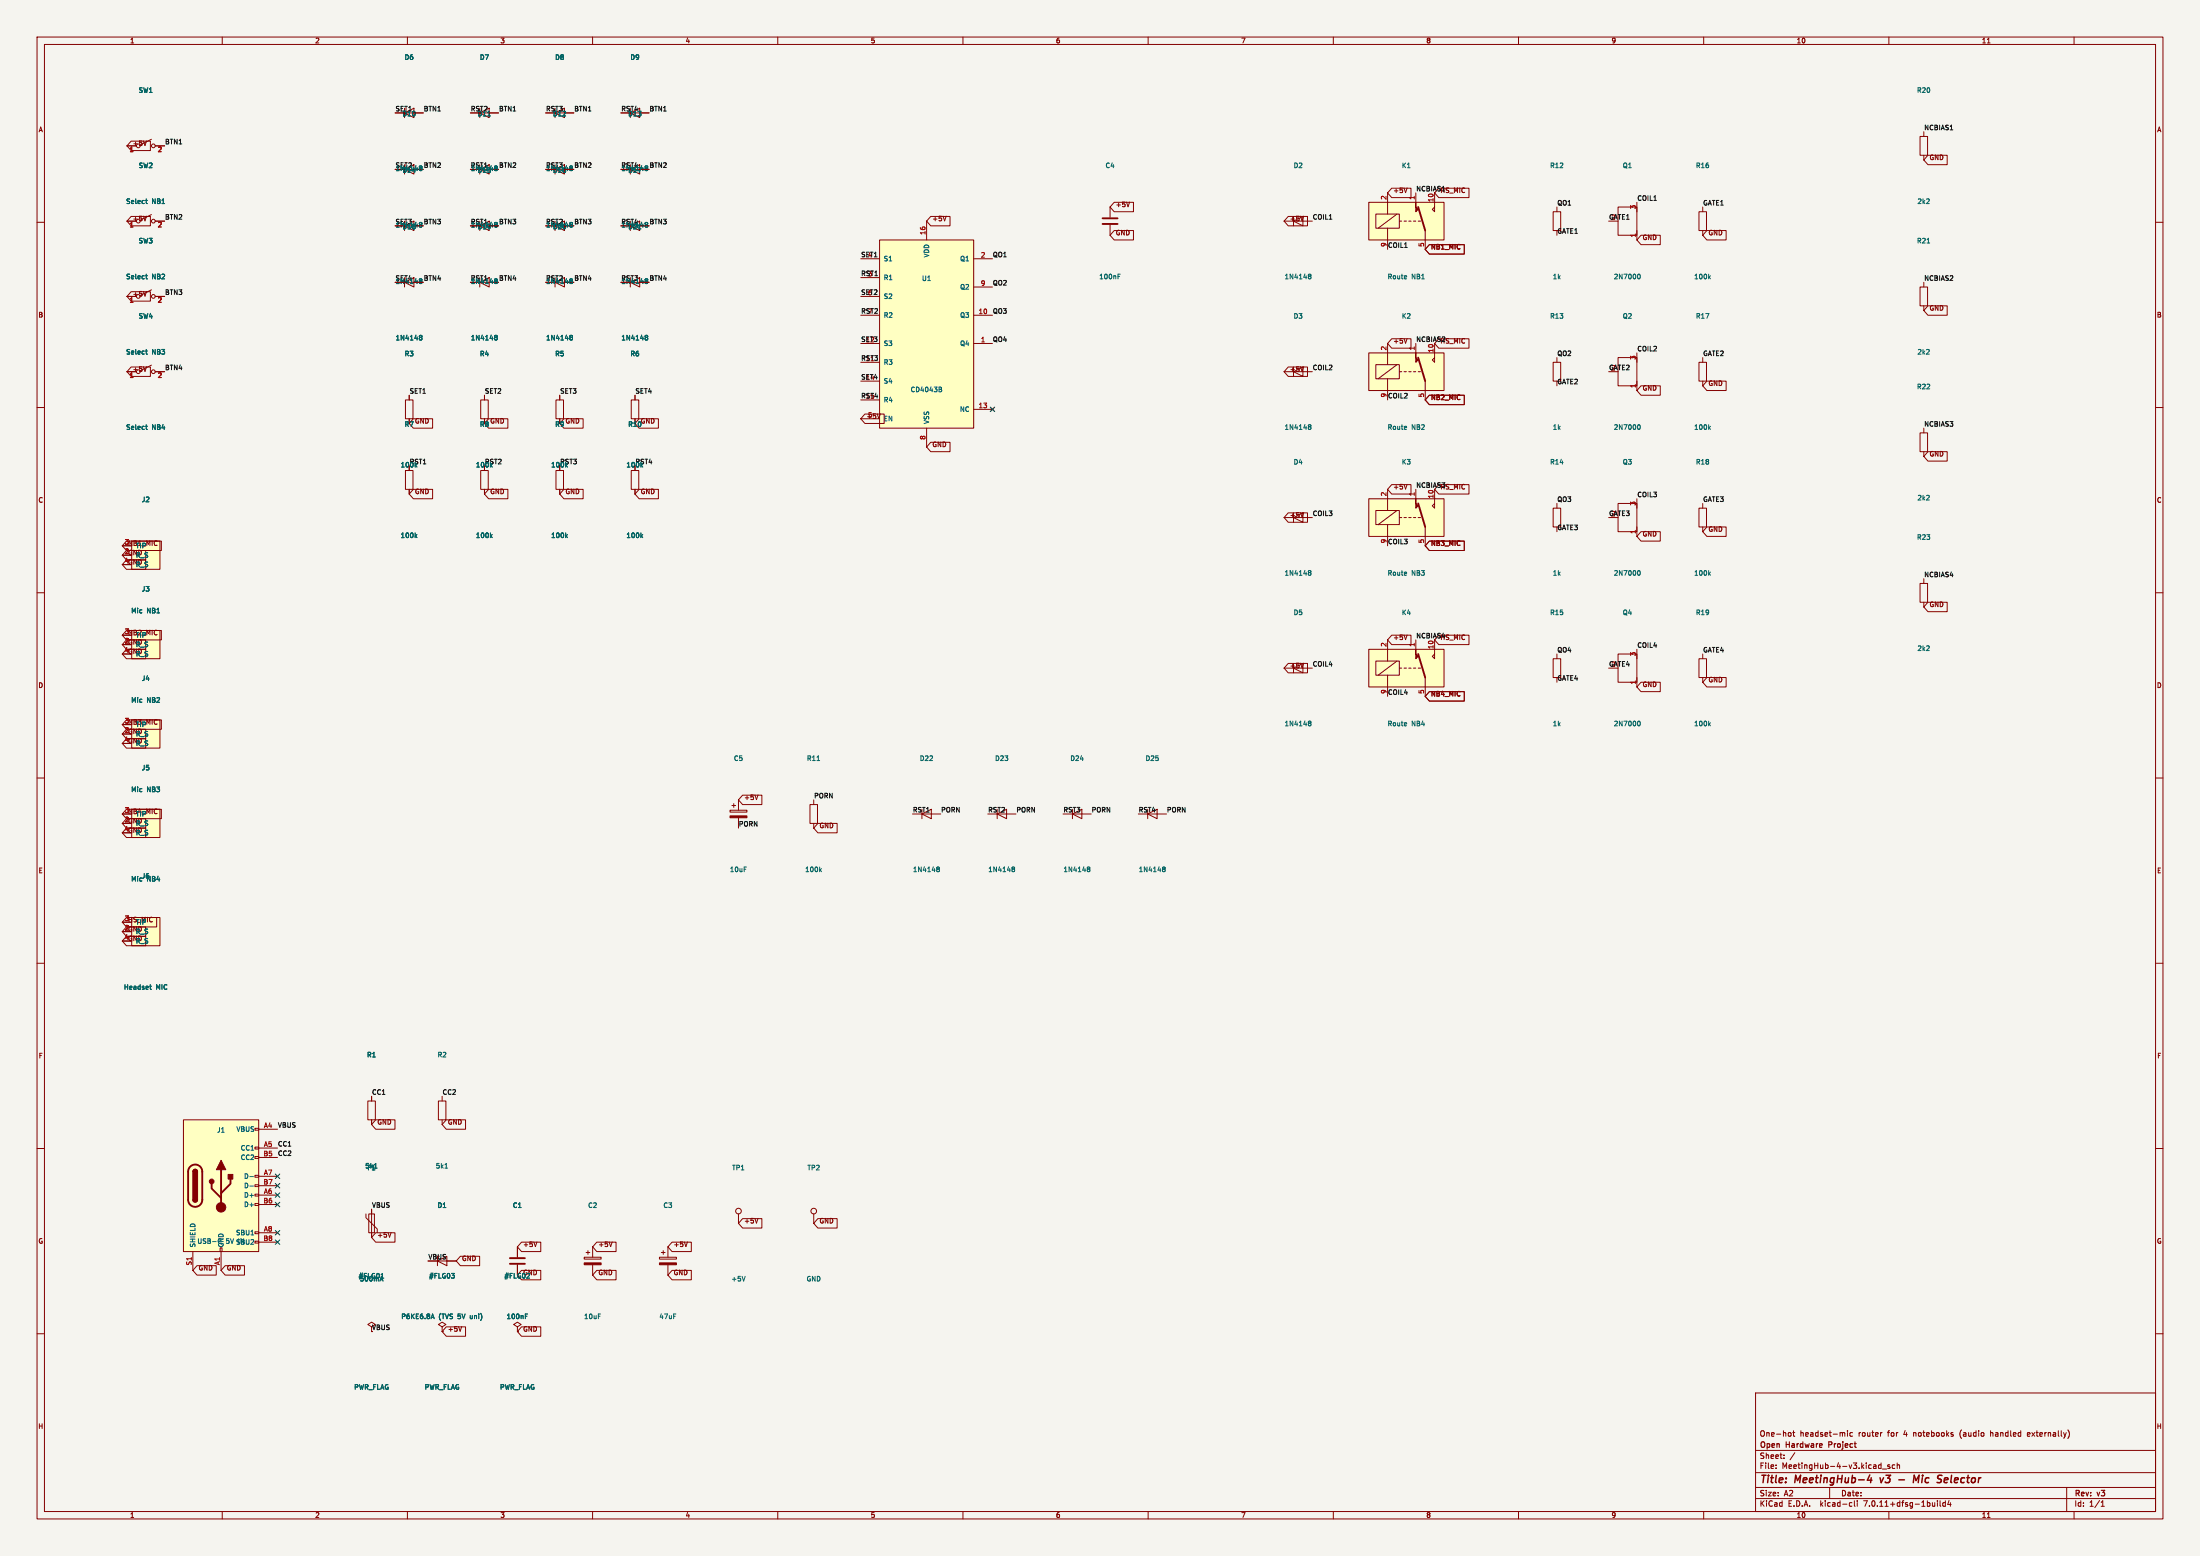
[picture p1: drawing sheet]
<svg xmlns="http://www.w3.org/2000/svg" width="594mm" height="420mm" viewBox="0 0 594 420" stroke-linecap="round" stroke-linejoin="round" font-family="sans-serif">
<path d="M0 0h594v420h-594z" fill="#f5f4ef" stroke="#f5f4ef" stroke-width=".27"/>
<g fill="none" stroke="#840000" stroke-width=".27">
<path d="M10 10h574v400h-574zM12 12h570v396h-570zM60 10v2M110 10v2M160 10v2M210 10v2M260 10v2M310 10v2M360 10v2M410 10v2M460 10v2M510 10v2"/>
<path d="M536.6 11.6h.7M560 10v2M34.3 39.4h2.5M35.4 38.1h5.2v2.5h-5.2l-1.1-1.2zM39.6 38l-.5 1.3M40.9 37.6l-3.1 1.5M41.9 39.4h2.5M109.2 30.5l2.6-1.3v2.6zM109.2 29.2v2.6M111.8 30.5h2.5M129.5 30.5l2.6-1.3v2.6zM129.5 29.2v2.6"/>
<path d="M132.1 30.5h2.5M149.9 30.5l2.5-1.3v2.6zM149.9 29.2v2.6M152.4 30.5h2.5M170.2 30.5l2.5-1.3v2.6zM170.2 29.2v2.6M172.7 30.5h2.6M518.4 36.8h2v5.1h-2zM519.4 35.6v1.2M10 60h2M34.3 59.7h2.5M35.4 58.4h5.2v2.6h-5.2l-1.1-1.3z"/>
<path d="M39.6 58.3l-.5 1.3M40.9 57.9l-3.1 1.5M41.9 59.7h2.5M109.2 45.7l2.6-1.2v2.5zM109.2 44.5v2.5M109.2 59.7v2.5M111.8 45.7h2.5M129.5 45.7l2.6-1.2v2.5zM129.5 44.5v2.5M129.5 59.7v2.5M132.1 45.7h2.5M149.9 45.7l2.5-1.2v2.5z"/>
<path d="M149.9 44.5v2.5M149.9 59.7v2.5M152.4 45.7h2.5M170.2 45.7l2.5-1.2v2.5zM170.2 44.5v2.5M170.2 59.7v2.5M172.7 45.7h2.6M250.2 59.7v5.1M251.3 58.4h5.2v2.6h-5.2l-1.1-1.3zM255.5 58.3l-.5 1.3M299.7 55.9v2.8M300.8 54.6h5.2v2.6h-5.2l-1.1-1.3z"/>
<path d="M305 54.5l-.4 1.3M346.7 59.7h2.5M347.8 58.4h5.2v2.6h-5.2l-1.1-1.3zM349.2 59.7l2.6-1.3v2.6zM349.2 58.4v2.6M351.8 59.7h2.5M352 58.3l-.4 1.3M369.6 54.6h20.3v10.2h-20.3zM371.5 57.8h6.3v3.8h-6.3zM374.6 52.1v5.7M375.8 50.8h5.2v2.5h-5.2l-1.2-1.2zM377.2 57.8l-5.1 3.8"/>
<path d="M377.8 59.7h.7M379.1 59.7h.6M379.9 50.7l-.4 1.3M380.4 59.7h.6M381.6 59.7h.7M382.3 52.1v2.5M382.9 59.7h.6M387.3 52.1v5.1l-.6-.7 .6-.6M388.5 50.8h8.1v2.5h-8.1l-1.2-1.2zM419.4 57.2h2v5h-2zM420.4 55.9v1.3M436.9 55.9h5.1v7.6h-5.1z"/>
<path d="M442 54.6v2.6M458.7 57.2h2.1v5h-2.1zM459.7 55.9v1.3M519.4 41.9v1.3M520.5 41.9h5.2v2.6h-5.2l-1.1-1.3zM582 60h2M35.4 78.7h5.2v2.6h-5.2l-1.1-1.3zM39.6 78.7l-.5 1.2M40.9 78.2l-3.1 1.6M109.2 61l2.6-1.3v2.5zM109.2 76.2l2.6-1.3v2.6zM109.2 74.9v2.6"/>
<path d="M111.8 76.2h2.5M111.8 61h2.5M129.5 76.2l2.6-1.3v2.6zM129.5 61l2.6-1.3v2.5zM129.5 74.9v2.6M132.1 76.2h2.5M132.1 61h2.5M149.9 76.2l2.5-1.3v2.6zM149.9 61l2.5-1.3v2.5zM149.9 74.9v2.6M152.4 76.2h2.5M152.4 61h2.5"/>
<path d="M170.2 76.2l2.5-1.3v2.6zM170.2 61l2.5-1.3v2.5zM170.2 74.9v2.6M172.7 76.2h2.6M172.7 61h2.6M232.4 69.9h5.1M232.4 74.9h5.1M237.5 64.8h25.4v50.8h-25.4zM262.9 69.9h5.1M262.9 77.5h5.1M299.7 60.7v2.8M300.8 62.2h5.2v2.6h-5.2l-1.1-1.3z"/>
<path d="M374.6 61.6v5.7M384.8 62.2v5.1M385.9 66h9.5v2.6h-9.5l-1.1-1.3zM442 62.2v2.6M443.1 63.5h5.2v2.5h-5.2l-1.1-1.2zM459.7 62.2v1.3M460.9 62.2h5.2v2.6h-5.2l-1.2-1.3zM518.4 77.5h2v5.1h-2zM519.4 76.2v1.3M34.3 80h2.5M35.4 99.1h5.2v2.5h-5.2l-1.1-1.3zM39.6 99l-.5 1.3"/>
<path d="M40.9 98.6l-3.1 1.5M41.9 80h2.5M232.4 80h5.1M232.4 92.7h5.1M232.4 85.1h5.1M232.4 97.8h5.1M262.9 92.7h5.1M262.9 85.1h5.1M347.8 99.1h5.2v2.5h-5.2l-1.1-1.3zM349.2 99.1v2.5M352 99l-.4 1.3M369.6 95.3h20.3v10.1h-20.3z"/>
<path d="M371.5 98.4h6.3v3.8h-6.3zM374.6 92.7v5.7M375.8 91.4h5.2v2.6h-5.2l-1.2-1.3zM377.2 98.4l-5.1 3.8M379.9 91.4l-.4 1.2M382.3 92.7v2.6M387.3 92.7v5.1l-.6-.6 .6-.7M388.5 91.4h8.1v2.6h-8.1l-1.2-1.3zM419.4 97.8h2v5.1h-2zM420.4 96.5v1.3M436.9 96.5h5.1v7.6h-5.1zM442 95.3v2.5"/>
<path d="M458.7 97.8h2.1v5.1h-2.1zM459.7 96.5v1.3M519.4 82.6v1.2M520.5 82.6h5.2v2.5h-5.2l-1.1-1.3zM10 110h2M34.3 100.3h2.5M41.9 100.3h2.5M109.5 108h2v5h-2zM110.5 106.7v1.3M110.5 113v1.3M111.6 113h5.2v2.6h-5.2l-1.1-1.3zM129.8 108h2v5h-2z"/>
<path d="M130.8 106.7v1.3M130.8 113v1.3M131.9 113h5.2v2.6h-5.2l-1.1-1.3zM150.1 108h2v5h-2zM151.1 106.7v1.3M151.1 113v1.3M152.2 113h5.2v2.6h-5.2l-1.1-1.3zM170.4 108h2.1v5h-2.1zM171.4 106.7v1.3M171.4 113v1.3M172.6 113h5.2v2.6h-5.2l-1.2-1.3zM232.4 102.9h5.1"/>
<path d="M232.4 108h5.1M232.4 113h5.1M233.5 111.8h5.2v2.5h-5.2l-1.1-1.3zM237.7 111.7l-.4 1.3M250.2 115.6v5.1M251.3 119.4h5.2v2.5h-5.2l-1.1-1.2zM262.9 110.5h5.1M267.6 110.1l.8 .8M268.4 110.1l-.8 .8M346.7 100.3h2.5M349.2 100.3l2.6-1.2v2.5zM351.8 100.3h2.5"/>
<path d="M374.6 102.2v5.8M377.8 100.3h.7M379.1 100.3h.6M380.4 100.3h.6M381.6 100.3h.7M382.9 100.3h.6M384.8 102.9v5.1M385.9 106.7h9.5v2.5h-9.5l-1.1-1.2zM442 102.9v2.5M443.1 104.1h5.2v2.6h-5.2l-1.1-1.3zM459.7 102.9v1.2M460.9 102.9h5.2v2.5h-5.2l-1.2-1.3z"/>
<path d="M518.4 116.8h2v5.1h-2zM519.4 115.6v1.2M582 110h2M109.5 127h2v5.1h-2zM110.5 132.1v1.3M111.6 132.1h5.2v2.5h-5.2l-1.1-1.2zM129.8 127h2v5.1h-2zM130.8 132.1v1.3M131.9 132.1h5.2v2.5h-5.2l-1.1-1.2zM150.1 127h2v5.1h-2zM151.1 132.1v1.3M152.2 132.1h5.2v2.5h-5.2l-1.1-1.2z"/>
<path d="M170.4 127h2.1v5.1h-2.1zM171.4 132.1v1.3M172.6 132.1h5.2v2.5h-5.2l-1.2-1.2zM346.7 139.7h2.5M347.8 138.4h5.2v2.6h-5.2l-1.1-1.3zM349.2 139.7l2.6-1.3v2.6zM349.2 138.4v2.6M351.8 139.7h2.5M352 138.4l-.4 1.2M369.6 134.6h20.3v10.2h-20.3zM371.5 137.8h6.3v3.8h-6.3zM374.6 132.1v5.7"/>
<path d="M375.8 130.8h5.2v2.6h-5.2l-1.2-1.3zM377.2 137.8l-5.1 3.8M377.8 139.7h.7M379.1 139.7h.6M379.9 130.7l-.4 1.3M380.4 139.7h.6M381.6 139.7h.7M382.3 132.1v2.5M382.9 139.7h.6M387.3 132.1v5.1l-.6-.7 .6-.6M388.5 130.8h8.1v2.6h-8.1l-1.2-1.3zM419.4 137.2h2v5h-2z"/>
<path d="M420.4 135.9v1.3M436.9 135.9h5.1v7.6h-5.1zM442 134.6v2.6M458.7 137.2h2.1v5h-2.1zM459.7 135.9v1.3M519.4 121.9v1.3M520.5 121.9h5.2v2.6h-5.2l-1.1-1.3zM10 160h2M33 147.3h2.6M34.1 151.1h5.2v2.6h-5.2l-1.1-1.3zM34.1 148.6h5.2v2.5h-5.2l-1.1-1.2zM34.1 146.1h9.5v2.5h-9.5l-1.1-1.3z"/>
<path d="M35.6 146.1h7.6v7.6h-7.6zM374.6 141.6v5.7M384.8 142.2v5.1M385.9 146.1h9.5v2.5h-9.5l-1.1-1.3zM442 142.2v2.6M443.1 143.5h5.2v2.6h-5.2l-1.1-1.3zM459.7 142.2v1.3M460.9 142.2h5.2v2.6h-5.2l-1.2-1.3zM518.4 157.5h2v5.1h-2zM519.4 156.2v1.3M582 160h2M33 171.5h2.6"/>
<path d="M34.1 170.2h9.5v2.5h-9.5l-1.1-1.2zM34.1 172.7h5.2v2.6h-5.2l-1.1-1.3zM34.1 175.3h5.2v2.5h-5.2l-1.1-1.3zM35.6 170.2h7.6v7.6h-7.6zM347.8 179.1h5.2v2.5h-5.2l-1.1-1.3zM349.2 179.1v2.5M352 179l-.4 1.3M369.6 175.3h20.3v10.1h-20.3zM371.5 178.4h6.3v3.8h-6.3zM374.6 172.7v5.7M375.8 171.4h5.2v2.6h-5.2l-1.2-1.3zM377.2 178.4l-5.1 3.8"/>
<path d="M379.9 171.4l-.4 1.2M382.3 172.7v2.6M387.3 172.7v5.1l-.6-.6 .6-.7M388.5 171.4h8.1v2.6h-8.1l-1.2-1.3zM419.4 177.8h2v5.1h-2zM420.4 176.5v1.3M436.9 176.5h5.1v7.7h-5.1zM442 175.3v2.5M458.7 177.8h2.1v5.1h-2.1zM459.7 176.5v1.3M519.4 162.6v1.2M520.5 162.6h5.2v2.5h-5.2l-1.1-1.3z"/>
<path d="M33 195.6h2.6M34.1 194.3h9.5v2.6h-9.5l-1.1-1.3zM34.1 196.8h5.2v2.6h-5.2l-1.1-1.3zM34.1 199.4h5.2v2.5h-5.2l-1.1-1.2zM35.6 194.3h7.6v7.6h-7.6zM346.7 180.3h2.5M349.2 180.3l2.6-1.2v2.5zM351.8 180.3h2.5M374.6 182.2v5.8M377.8 180.3h.7M379.1 180.3h.6M380.4 180.3h.6"/>
<path d="M381.6 180.3h.7M382.9 180.3h.6M384.8 182.9v5.1M385.9 186.7h9.5v2.5h-9.5l-1.1-1.2zM442 182.9v2.5M443.1 184.1h5.2v2.6h-5.2l-1.1-1.3zM459.7 182.9v1.3M460.9 182.9h5.2v2.5h-5.2l-1.2-1.2zM10 210h2M33 219.7h2.6M34.1 218.4h9.5v2.6h-9.5l-1.1-1.3zM35.6 218.4h7.6v7.7h-7.6z"/>
<path d="M197.1 218.7h4.6v.5h-4.6zM197.6 217.4h1M198.1 216.9v1M199.4 215.9v2.8M200.5 214.6h5.2v2.6h-5.2l-1.1-1.3zM204.7 214.6l-.5 1.2M218.7 217.2h2v5.1h-2zM219.7 215.9v1.3M248.9 219.7l2.6-1.3v2.6zM248.9 219.7h5.1M248.9 218.4v2.6M269.2 219.7l2.6-1.3v2.6z"/>
<path d="M269.2 219.7h5.1M269.2 218.4v2.6M289.6 219.7l2.5-1.3v2.6zM289.6 218.4v2.6M292.1 219.7h2.5M309.9 219.7l2.5-1.3v2.6zM309.9 218.4v2.6M312.4 219.7h2.6M582 210h2M34.1 221h5.2v2.5h-5.2l-1.1-1.2zM34.1 223.5h5.2v2.6h-5.2l-1.1-1.3zM199.4 220.7v2.8"/>
<path d="M219.7 222.3v1.2M220.8 222.2h5.2v2.6h-5.2l-1.1-1.3zM10 260h2M33 248.9h2.6M34.1 247.6h8.2v2.6h-8.2l-1.1-1.3zM34.1 250.2h5.2v2.5h-5.2l-1.1-1.2zM34.1 252.7h5.2v2.6h-5.2l-1.1-1.3zM35.6 247.7h7.6v7.6h-7.6zM582 260h2M99.3 297.2h2v5.1h-2zM100.3 295.9v1.3M118.4 297.2h2v5.1h-2z"/>
<path d="M119.4 295.9v1.3M10 310h2M49.5 302.3h20.3v35.5h-20.3zM52.1 316.2l.2-.4 .4-.2 .5 .2 .1 .4M68.8 319.8h1v.5h-1zM68.8 317.2h1v.6h-1zM68.8 312.2h1v.5h-1zM68.8 309.6h1v.5h-1zM68.8 304.5h1v.6h-1zM69.8 304.8h5.1M69.8 309.9h5.1M69.8 317.5h5.1"/>
<path d="M69.8 312.4h5.1M100.3 302.3v1.2M101.4 302.3h5.2v2.5h-5.2l-1.1-1.3zM119.4 302.3v1.2M120.5 302.3h5.2v2.5h-5.2l-1.1-1.3zM582 310h2M52.1 323.9l.2 .4 .4 .2 .5-.2 .1-.4M52.1 337.8v5.1M59.4 336.8h.5v1h-.5zM59.7 337.8v5.1M68.8 335h1v.5h-1zM68.8 332.5h1v.5h-1z"/>
<path d="M68.8 324.9h1v.5h-1zM68.8 322.3h1v.5h-1zM69.8 322.6h5.1M69.8 332.7h5.1M69.8 325.1h5.1M69.8 320h5.1M69.8 335.3h5.1M98.8 327.7v1l3.1 3v1M99.6 327.7h1.5v5h-1.5zM100.3 326.4v7.6M101.4 332.7h5.2v2.6h-5.2l-1.1-1.3zM105.6 332.7l-.4 1.2"/>
<path d="M118.6 339.1h-.5v2.5M124.3 339.1h5.2v2.5h-5.2l-1.1-1.2zM139.7 336.6v2.7M140.8 335.3h5.2v2.5h-5.2l-1.1-1.2zM145 335.2l-.4 1.3M157.7 339.3h4.6v.6h-4.6zM158.2 338.1h1.1M158.7 337.6v1M160 336.6v2.7M161.1 335.3h5.2v2.5h-5.2l-1.1-1.2zM165.3 335.2l-.4 1.3M178.1 339.3h4.5v.6h-4.5z"/>
<path d="M178.6 338.1h1M179.1 337.6v1M180.3 336.6v2.7M181.5 335.3h5.2v2.5h-5.2l-1.2-1.2zM185.6 335.2l-.4 1.3M199.4 327.7v2.5M200.5 328.9h5.2v2.6h-5.2l-1.1-1.3zM204.7 328.9l-.5 1.2M219.7 327.7v2.5M220.8 328.9h5.2v2.6h-5.2l-1.1-1.3zM53.2 341.6h5.2v2.6h-5.2l-1.1-1.3zM60.8 341.6h5.2v2.6h-5.2l-1.1-1.3z"/>
<path d="M100.3 358.1l1-.6-1-.6-1 .6 1 .6v1.3M118.1 340.4l2.5-1.3v2.5zM119.4 358.1l1-.6-1-.6-1 .6 1 .6v1.3M119.4 359.4h.1M120.5 358.1h5.2v2.6h-5.2l-1.1-1.3zM120.6 340.4h2.6M124.7 358.1l-.5 1.2M139.7 358.1l1-.6-1-.6-1 .6 1 .6v1.3M139.7 359.4h.1M139.7 341.4v2.8M140.8 358.1h5.2v2.6h-5.2l-1.1-1.3zM140.8 342.9h5.2v2.5h-5.2l-1.1-1.2z"/>
<path d="M160 341.4v2.8M161.1 342.9h5.2v2.5h-5.2l-1.1-1.2zM180.3 341.4v2.8M181.5 342.9h5.2v2.5h-5.2l-1.2-1.2zM10 360h2M474 376h108v32h-108zM582 360h2M474 397.5h108M474 391.5h108M479.5 396.2v.2M479.5 395.4v.2M481.7 393.5v.2"/>
<path d="M481.7 392.7v.2M483.1 386.7l.5 .3-.1 .5-.4 .2M484 386.7h.6M484.2 386.2v1.3l.4 .2M484.6 392.1l-1.3 1.9M497.9 386.7l.2 .2v.8M498.8 386.2v.1M498.8 386.7v1M500.2 386.7h-.5l-.2 .3 .1 .6h.6M507.5 395.4h.4M507.9 394.9v1.5M507.9 396.3l-.4 .1"/>
<path d="M508.2 386.7h-.3M508.2 396.5h1.2M510.2 395.4h-.3l-.2 .2v.2l.5 .1v.4h-.5M511.6 395.4h-.4l-.3 .3 .1 .6h.6M512.2 395.5l.6-.1 .1 1M512.2 394.9v1.5M527.2 387.2l.2 .2-.2 .3M527.2 386.7h.1M537.5 386.2v1.5M537.5 386.7v.1M547.9 386.7l-.5 .2 .1 .7 .4 .1M548.1 387l-.7 .2"/>
<path d="M558.4 386a1.76 1.76 0 0 1 0 2.2M60 408v2M110 408v2M160 408v2M210 408v2M260 408v2M310 408v2M360 408v2M410 408v2M460 408v2M474 404.5h108M474 401.5h108"/>
<path d="M494 401.5v3M499.6 405.6h.4M500 406.5l-.4 .1M500.7 405.1v1.3l.2 .2M501.5 405.1v.1M501.5 405.6v1M510 408v2M523.1 405.1v.1M523.1 405.6v1M523.8 405.1v1.3l.2 .2M525.2 405.6h-.4l-.3 .3 .2 .6h.5M525.2 405.1v1.5"/>
<path d="M526.2 405l-.3 1.1h.9M526.6 405.6v1M536.6 409.6h.7M558 401.5v6.5M560 408v2M567.3 406.6h.9M567.3 405.5l.4-.4v1.5"/>
<circle cx="41.4" cy="39.4" r=".51"/>
<circle cx="41.4" cy="59.7" r=".51"/>
<circle cx="41.4" cy="80" r=".51"/>
<circle cx="41.4" cy="100.3" r=".51"/>
<circle cx="199.4" cy="326.9" r=".76"/>
<circle cx="219.7" cy="326.9" r=".76"/>
</g>
<path d="M504.9 398.1l-.7 1.4h1.2M505.2 398.9l-.1 1.3M507.6 398.9l.3 1.3M512.7 399.4h1.5M525.7 398.9l-.6 .1-.2 .9 .3 .3 .5-.1M525.9 399.3l-.9 .2M516.6 400.2l.2-2 .5 1.4 .9-1.4-.3 2" fill="none" stroke="#840000" stroke-width=".4"/>
<path d="M493.8 390h.5M494.3 389.2h-.5v1.5" fill="none" stroke="#840000" stroke-width=".3"/>
<g fill="none" stroke="#006464" stroke-width=".27">
<path d="M131.7 31.3h.7M39.3 54.1h.5M39.5 53.7v1.1l.3 .2M113.3 45.3h.2M113.3 44.8h.5M113.5 45.3h.2M113.5 45.3l-.2 .1M113.7 45.3l.1 .1M113.8 45.3h-.1M113.9 45.9l-.6 .1M133.7 44.8h.4M133.7 45.3h.1"/>
<path d="M133.8 45.3h.2M133.8 45.3l-.1 .1M134 45.3l.1 .1M134.1 45.3h-.1M134.2 45.9l-.5 .1M154 44.8h.5M154 45.3h.1M154.1 45.3h.2M154.1 45.3l-.1 .1M154.3 45.3l.2 .1M154.5 45.3h-.2M154.5 45.9l-.5 .1"/>
<path d="M174.3 44.8h.5M174.3 45.3h.1M174.4 45.3h.3M174.4 45.3l-.1 .1M174.7 45.3l.1 .1M174.8 45.3h-.1M174.8 45.9l-.5 .1M39.3 74.4h.5M39.5 74v1.1l.3 .2M113.3 60.1h.5M113.3 61.2h.5M113.3 60.5l.2 .1"/>
<path d="M113.3 75.3h.5M113.3 75.8h.2M113.5 60.6h.2M113.5 60.6h-.2M113.5 75.8h.2M113.5 75.8l-.2 .1M113.7 60.6h.1M113.7 75.8l.1 .1M113.8 60.5l-.1 .1M113.8 75.8h-.1M113.9 76.4l-.6 .1M133.7 60.5l.1 .1"/>
<path d="M133.7 60.1h.4M133.7 61.2h.4M133.7 75.3h.4M133.7 75.8h.1M133.8 60.6h.2M133.8 60.6h-.1M133.8 75.8h.2M133.8 75.8l-.1 .1M134 60.6h.1M134 75.8l.1 .1M134.1 60.5l-.1 .1M134.1 75.8h-.1"/>
<path d="M134.2 76.4l-.5 .1M154 60.1h.5M154 61.2h.5M154 75.8h.1M154 75.3h.5M154 60.5l.1 .1M154.1 60.6h.2M154.1 75.8h.2M154.1 75.8l-.1 .1M154.1 60.6h-.1M154.3 75.8l.2 .1M154.3 60.6h.2"/>
<path d="M154.5 75.8h-.2M154.5 60.5l-.2 .1M154.5 76.4l-.5 .1M174.3 60.1h.5M174.3 61.2h.5M174.3 75.3h.5M174.3 75.8h.1M174.3 60.5l.1 .1M174.4 60.6h.3M174.4 75.8h.3M174.4 75.8l-.1 .1M174.4 60.6h-.1"/>
<path d="M174.7 75.8l.1 .1M174.7 60.6h.1M174.8 75.8h-.1M174.8 60.5l-.1 .1M174.8 76.4l-.5 .1M301.9 74h.6M301.9 74.6h.4M353.4 74.1h.5l-.2 .4M353.4 74.5h.1M353.5 74.5h.2M353.5 74.5l-.1 .1M353.7 74.5l.3 .3-.1 .3-.5 .1"/>
<path d="M442.3 74.1l.1-.1a.62 .62 0 0 1 .5 .7 .62 .62 0 0 1-.6 .5M461.5 74.8l.3 .5M461.8 74.4l-.5 .5M520.3 65.6h.7M39.3 94.7h.5M39.5 94.3v1.1l.3 .2M113.3 90.6h.6l-.2 .5M113.3 91l.2 .1M113.5 91.1h.2M113.5 91.1h-.2M113.7 91.1l.2 .2v.4h-.6M133.7 90.6h.5l-.2 .5"/>
<path d="M133.7 91l.1 .1M133.8 91.1h.2M133.8 91.1h-.1M134 91.1l.3 .2-.1 .4h-.5M154 91l.1 .1M154 90.6h.5l-.2 .5M154.1 91.1h.2M154.1 91.1h-.1M154.3 91.1l.3 .2-.1 .4h-.5M174.3 90.6h.5l-.1 .5M174.3 91l.1 .1M174.4 91.1h.3"/>
<path d="M174.4 91.1h-.1M174.7 91.1l.2 .2-.1 .4h-.5M39.3 115.1h.5M39.5 114.6v1.1l.3 .2M254 104.5l.2 .2-.2 .4 .3 .4-.3 .3h-.5M353.4 115.1l.1 .1M353.4 114.7l.5 .1-.2 .4M353.5 115.2h.2M353.5 115.2h-.1M353.7 115.2l.3 .2-.1 .4h-.5M442.3 114.7l.1-.1a.62 .62 0 0 1 .5 .7 .62 .62 0 0 1-.6 .5M461.5 115.4l.3 .5"/>
<path d="M461.8 115.1l-.5 .4M112.2 125.6l.4 .5M132.5 125.6l.4 .5M152.9 125.6l.3 .5M173.2 125.6l.3 .5M112.2 144.6l.4 .5M112.6 144.3l-.5 .5M132.5 144.6l.4 .5M132.9 144.3l-.5 .5M152.9 144.6l.3 .5M153.2 144.3l-.5 .5M173.2 144.6l.3 .5"/>
<path d="M173.5 144.3l-.4 .5M353.4 154.1h.5l-.2 .5M353.4 154.5l.1 .1M353.5 154.6h.2M353.5 154.6h-.1M353.7 154.6l.3 .2-.1 .4h-.5M442.3 154.1l.1-.1a.62 .62 0 0 1 .5 .7 .62 .62 0 0 1-.6 .5M461.5 154.8l.3 .5M461.8 154.4l-.5 .5M353.4 194.7l.5 .1-.2 .4M353.4 195.1l.1 .1M353.5 195.2h.2"/>
<path d="M353.5 195.2l-.1 .1M353.7 195.2l.3 .2-.1 .4-.5 .1M442.3 194.7l.1-.1a.62 .62 0 0 1 .5 .7 .62 .62 0 0 1-.6 .6M461.5 195.4l.3 .5M461.8 195.1l-.5 .5M220.6 205.3h.7M221.4 234.8l.4 .5M221.8 234.4l-.5 .5M253 234.1l.4-.1 .2 .3M253 234.5l.2 .1M253.2 234.6h.2M253.2 234.6h-.2"/>
<path d="M253.4 234.6l.2 .2v.4h-.6M253.6 234.3h.1M253.6 234.3l-.2 .3M273.4 234.1l.3-.1 .3 .3M273.4 234.5l.1 .1M273.5 234.6h.2M273.5 234.6h-.1M273.7 234.6l.3 .2-.1 .4h-.5M274 234.3h.1M274 234.3l-.3 .3M293.7 234.5l.1 .1M293.7 234.1l.3-.1 .3 .3"/>
<path d="M293.8 234.6h.2M293.8 234.6h-.1M294 234.6l.3 .2-.1 .4h-.5M294.3 234.3h.1M294.3 234.3l-.3 .3M314 234.1l.4-.1 .2 .3M314 234.5l.1 .1M314.1 234.6h.3M314.1 234.6h-.1M314.4 234.6l.2 .2-.1 .4h-.5M314.6 234.3h.1M314.6 234.3l-.2 .3"/>
<path d="M40.4 266.2h.5M40.6 265.8v1.1l.3 .1M67.5 317.6h.9M101.1 315.3h.7M120.1 315.3h.8M67.5 320.1h.9M102.9 345h.7M103 344.5l.4 1.3M116.5 355.6h.6M116.8 354.7l.4 1.2M141.8 355.3h.5M141.8 354.7h.7"/>
<path d="M142.2 345h.8M201.2 344.5l-.4 1.3"/>
</g>
<g fill="#ffffc2" stroke="#ffffc2" stroke-width=".27">
<path d="M369.6 95.3h20.3v10.1h-20.3z"/>
<path d="M369.6 54.6h20.3v10.2h-20.3z"/>
<path d="M369.6 175.3h20.3v10.1h-20.3z"/>
<path d="M237.5 64.8h25.4v50.8h-25.4z"/>
<path d="M369.6 134.6h20.3v10.2h-20.3z"/>
<path d="M35.6 247.7h7.6v7.6h-7.6z"/>
<path d="M35.6 218.4h7.6v7.7h-7.6z"/>
<path d="M35.6 194.3h7.6v7.6h-7.6z"/>
<path d="M49.5 302.3h20.3v35.5h-20.3z"/>
<path d="M35.6 170.2h7.6v7.6h-7.6z"/>
<path d="M35.6 146.1h7.6v7.6h-7.6z"/>
</g>
<path d="M297.7 58.9h4.1M382.9 55.9l1.9 6.3M297.7 60.5h4.1M382.9 96.5l1.9 6.4M382.9 135.9l1.9 6.3M382.9 176.5l1.9 6.4M51.4 314.9a1.9 1.9 0 0 1 2-.4 1.9 1.9 0 0 1 1.2 1.7v7.7a1.91 1.91 0 0 1-1.9 1.8 1.91 1.91 0 0 1-1.9-1.8v-7.8zM57.1 319.5v1.3l2.6 2.5M59.7 315.7v10.2M62.2 318.3v1.2l-2.5 2.6M137.7 339.6h4M137.7 341.1h4" fill="none" stroke="#840000" stroke-width=".51"/>
<g fill="#840000" stroke="#840000" stroke-width=".27">
<path d="M382.3 95.3v1.2l.6 .7-.6 .6z"/>
<path d="M197.1 220.2h4.6v.5h-4.6z"/>
<path d="M382.3 54.6v1.3l.6 .6-.6 .7z"/>
<path d="M382.3 175.3v1.2l.6 .7-.6 .6z"/>
<path d="M382.3 134.6v1.3l.6 .6-.6 .7z"/>
<path d="M52.1 323.9h1.2l-.1 .4-.5 .2-.4-.2z"/>
<path d="M52.1 316.2h1.2v7.7h-1.2z"/>
<path d="M52.3 315.8l.6-.2 .4 .6h-1.2z"/>
<path d="M59.7 313.2l1.3 2.5h-2.6z"/>
<path d="M61.6 317h1.3v1.3h-1.3z"/>
<path d="M157.7 340.9h4.6v.5h-4.6z"/>
<path d="M178.1 340.9h4.5v.5h-4.5z"/>
<circle cx="57.1" cy="318.9" r=".63"/>
<circle cx="59.7" cy="325.9" r="1.27"/>
</g>
<path d="M526.5 35h.8" fill="none" stroke="#0f0f0f" stroke-width=".27"/>
<g fill="none" stroke="#000084" stroke-width=".27">
<path d="M267.4 109.9l1.2 1.2M268.6 109.9l-1.2 1.2M74.3 319.4l1.2 1.2M74.3 316.9l1.2 1.2M75.5 319.4l-1.2 1.2M75.5 316.9l-1.2 1.2M74.3 324.5l1.2 1.2M74.3 332.1l1.2 1.2M74.3 322l1.2 1.2M74.3 334.7l1.2 1.2M75.5 324.5l-1.2 1.2M75.5 332.1l-1.2 1.2"/>
<path d="M75.5 322l-1.2 1.2M75.5 334.7l-1.2 1.2"/>
</g>
<g font-size="2.8" fill="#840000">
<text x="475" y="400.9">Title:</text>
<text x="484.7" y="400.9">MeetingHub-4</text>
<text x="508.5" y="400.9">v3</text>
<text x="519.1" y="400.9">Mic</text>
<text x="526.3" y="400.9">Selector</text>
</g>
<g font-size="2.1" fill="#840000">
<text x="475" y="388">One-hot</text>
<text x="485.9" y="388">headset-mic</text>
<text x="501.8" y="388">router</text>
<text x="509.8" y="388">for</text>
<text x="514.3" y="388">4</text>
<text x="517" y="388">notebooks</text>
<text x="529.7" y="388">(audio</text>
<text x="538.1" y="388">handled</text>
<text x="548.3" y="388">externally)</text>
<text x="475" y="394">Sheet:</text>
<text x="475" y="391.2">Open</text>
<text x="482.3" y="391.2">Hardware</text>
<text x="494.4" y="391.2">Project</text>
<text x="475" y="396.7">File:</text>
<text x="481.1" y="396.7">MeetingHub-4-v3.kicad_sch</text>
<text x="475" y="406.9">KiCad</text>
<text x="475" y="404.1">Size:</text>
<text x="481.7" y="404.1">A2</text>
<text x="482.7" y="406.9">E.D.A.</text>
<text x="491.6" y="406.9">kicad-cli</text>
<text x="497" y="404.1">Date:</text>
<text x="503.5" y="406.9">7.0.11+dfsg-1build4</text>
<text x="560" y="404.3">Rev:</text>
<text x="560" y="406.9">Id:</text>
<text x="564.1" y="406.9">1/1</text>
<text x="566.4" y="404.3">v3</text>
</g>
<g font-size="1.8" fill="#840000">
<text x="35" y="11.9">1</text>
<text x="85" y="11.9">2</text>
<text x="135" y="11.9">3</text>
<text x="185" y="11.9">4</text>
<text x="235" y="11.9">5</text>
<text x="285" y="11.9">6</text>
<text x="335" y="11.9">7</text>
<text x="385" y="11.9">8</text>
<text x="435" y="11.9">9</text>
<text x="485" y="11.9">10</text>
<text x="535" y="11.9">11</text>
<text x="10.3" y="35.9">A</text>
<text x="106.7" y="30.1">SET1</text>
<text x="127" y="30.1">RST2</text>
<text x="147.3" y="30.1">RST3</text>
<text x="167.6" y="30.1">RST4</text>
<text x="582.3" y="35.9">A</text>
<text x="35.7" y="39.5">+5V</text>
<text x="147.3" y="45.4">RST3</text>
<text x="167.6" y="45.4">RST4</text>
<text x="520.9" y="43.3">GND</text>
<text x="376.1" y="52.2">+5V</text>
<text x="35.7" y="59.8">+5V</text>
<text x="251.6" y="59.8">+5V</text>
<text x="301.2" y="56">+5V</text>
<text x="348.1" y="59.8">+5V</text>
<text x="106.7" y="60.6">SET3</text>
<text x="127" y="60.6">RST1</text>
<text x="167.6" y="60.6">RST4</text>
<text x="301.2" y="63.6">GND</text>
<text x="443.4" y="64.9">GND</text>
<text x="461.2" y="63.6">GND</text>
<text x="386.2" y="67.4">NB1_MIC</text>
<text x="106.7" y="75.8">SET4</text>
<text x="167.6" y="75.8">RST3</text>
<text x="35.7" y="80.1">+5V</text>
<text x="520.9" y="83.9">GND</text>
<text x="10.3" y="85.9">B</text>
<text x="582.3" y="85.9">B</text>
<text x="376.1" y="92.8">+5V</text>
<text x="388.8" y="92.8">HS_MIC</text>
<text x="35.7" y="100.4">+5V</text>
<text x="348.1" y="100.4">+5V</text>
<text x="443.4" y="105.5">GND</text>
<text x="461.2" y="104.2">GND</text>
<text x="233.8" y="113.1">+5V</text>
<text x="234.2" y="112.8">5</text>
<text x="386.2" y="108">NB2_MIC</text>
<text x="111.9" y="114.4">GND</text>
<text x="132.2" y="114.4">GND</text>
<text x="152.6" y="114.4">GND</text>
<text x="172.9" y="114.4">GND</text>
<text x="251.6" y="120.7">GND</text>
<text x="520.9" y="123.3">GND</text>
<text x="108.1" y="126.4">100k</text>
<text x="128.4" y="126.4">100k</text>
<text x="148.7" y="126.4">100k</text>
<text x="169" y="126.4">100k</text>
<text x="10.3" y="135.9">C</text>
<text x="111.9" y="133.4">GND</text>
<text x="132.2" y="133.4">GND</text>
<text x="152.6" y="133.4">GND</text>
<text x="172.9" y="133.4">GND</text>
<text x="376.1" y="132.2">+5V</text>
<text x="388.8" y="132.2">HS_MIC</text>
<text x="582.3" y="135.9">C</text>
<text x="348.1" y="139.8">+5V</text>
<text x="461.2" y="143.6">GND</text>
<text x="33.6" y="149.6">2GND</text>
<text x="33.6" y="147.1">3NB1_MIC</text>
<text x="386.2" y="147.4">NB3_MIC</text>
<text x="443.4" y="144.9">GND</text>
<text x="33.6" y="152.1">4GND</text>
<text x="520.9" y="163.9">GND</text>
<text x="33.6" y="173.7">2GND</text>
<text x="33.6" y="171.2">3NB2_MIC</text>
<text x="376.1" y="172.8">+5V</text>
<text x="388.8" y="172.8">HS_MIC</text>
<text x="33.6" y="176.3">4GND</text>
<text x="10.3" y="185.9">D</text>
<text x="348.1" y="180.4">+5V</text>
<text x="443.4" y="185.5">GND</text>
<text x="461.2" y="184.2">GND</text>
<text x="582.3" y="185.9">D</text>
<text x="386.2" y="188.1">NB4_MIC</text>
<text x="33.6" y="197.9">2GND</text>
<text x="33.6" y="195.3">3NB3_MIC</text>
<text x="33.6" y="200.4">4GND</text>
<text x="200.8" y="216">+5V</text>
<text x="33.6" y="222">2GND</text>
<text x="33.6" y="219.5">3NB4_MIC</text>
<text x="33.6" y="224.5">4GND</text>
<text x="221.1" y="223.6">GND</text>
<text x="10.3" y="235.9">E</text>
<text x="582.3" y="235.9">E</text>
<text x="33.6" y="251.2">2GND</text>
<text x="33.6" y="248.7">3HS_MIC</text>
<text x="33.6" y="253.7">4GND</text>
<text x="10.3" y="285.9">F</text>
<text x="582.3" y="285.9">F</text>
<text x="101.8" y="303.6">GND</text>
<text x="120.8" y="303.6">GND</text>
<text x="10.3" y="335.9">G</text>
<text x="101.8" y="334.1">+5V</text>
<text x="200.8" y="330.3">+5V</text>
<text x="221.1" y="330.3">GND</text>
<text x="582.3" y="335.9">G</text>
<text x="115.6" y="340">VBUS</text>
<text x="124.6" y="340.5">GND</text>
<text x="141.1" y="336.6">+5V</text>
<text x="161.4" y="336.6">+5V</text>
<text x="181.8" y="336.6">+5V</text>
<text x="53.5" y="343">GND</text>
<text x="61.1" y="343">GND</text>
<text x="161.4" y="344.3">GND</text>
<text x="181.8" y="344.3">GND</text>
<text x="100.3" y="359.1">VBUS</text>
<text x="120.8" y="359.5">+5V</text>
<text x="141.1" y="359.5">GND</text>
<text x="10.2" y="385.9">H</text>
<text x="582.2" y="385.9">H</text>
<text x="35" y="409.9">1</text>
<text x="85" y="409.9">2</text>
<text x="135" y="409.9">3</text>
<text x="185" y="409.9">4</text>
<text x="235" y="409.9">5</text>
<text x="285" y="409.9">6</text>
<text x="335" y="409.9">7</text>
<text x="385" y="409.9">8</text>
<text x="435" y="409.9">9</text>
<text x="485" y="409.9">10</text>
<text x="535" y="409.9">11</text>
</g>
<g font-size="1.8" fill="#006464">
<text x="109.1" y="16.3">D6</text>
<text x="129.5" y="16.3">D7</text>
<text x="149.8" y="16.3">D8</text>
<text x="170.1" y="16.3">D9</text>
<text x="37.3" y="25.2">SW1</text>
<text x="517.5" y="25.2">R20</text>
<text x="108.5" y="31.6">D10</text>
<text x="128.9" y="31.6">D11</text>
<text x="149.2" y="31.6">D12</text>
<text x="169.5" y="31.6">D13</text>
<text x="37.3" y="45.6">SW2</text>
<text x="106.7" y="45.4">SET2</text>
<text x="106.7" y="46.3">1N4148</text>
<text x="108.5" y="46.8">D14</text>
<text x="114.3" y="45.4">BTN2</text>
<text x="127" y="45.4">RST1</text>
<text x="127" y="46.3">1N4148</text>
<text x="128.9" y="46.8">D15</text>
<text x="134.6" y="45.4">BTN2</text>
<text x="147.3" y="46.3">1N4148</text>
<text x="149.2" y="46.8">D16</text>
<text x="154.9" y="45.4">BTN2</text>
<text x="167.7" y="46.3">1N4148</text>
<text x="169.5" y="46.8">D17</text>
<text x="175.3" y="45.4">BTN2</text>
<text x="298.4" y="45.6">C4</text>
<text x="349.2" y="45.6">D2</text>
<text x="378.4" y="45.6">K1</text>
<text x="418.4" y="45.6">R12</text>
<text x="438" y="45.6">Q1</text>
<text x="457.8" y="45.6">R16</text>
<text x="33.9" y="55.2">Select</text>
<text x="41" y="55.2">NB1</text>
<text x="517.6" y="55.2">2k2</text>
<text x="37.3" y="65.9">SW3</text>
<text x="106.7" y="61.6">1N4148</text>
<text x="108.5" y="62.1">D18</text>
<text x="114.3" y="60.6">BTN3</text>
<text x="127" y="61.6">1N4148</text>
<text x="128.9" y="62.1">D19</text>
<text x="134.6" y="60.6">BTN3</text>
<text x="147.3" y="60.6">RST2</text>
<text x="147.3" y="61.6">1N4148</text>
<text x="149.2" y="62.1">D20</text>
<text x="154.9" y="60.6">BTN3</text>
<text x="167.7" y="61.6">1N4148</text>
<text x="169.5" y="62.1">D21</text>
<text x="175.3" y="60.6">BTN3</text>
<text x="517.5" y="65.9">R21</text>
<text x="238.5" y="70.7">S1</text>
<text x="251.1" y="69.6" transform="rotate(-90 251.1 69.6)">VDD</text>
<text x="259.1" y="70.7">Q1</text>
<text x="33.9" y="75.6">Select</text>
<text x="41" y="75.6">NB2</text>
<text x="106.7" y="76.8">1N4148</text>
<text x="114.3" y="75.8">BTN4</text>
<text x="127" y="75.8">RST1</text>
<text x="127" y="76.8">1N4148</text>
<text x="134.6" y="75.8">BTN4</text>
<text x="147.3" y="75.8">RST2</text>
<text x="147.3" y="76.8">1N4148</text>
<text x="154.9" y="75.8">BTN4</text>
<text x="167.7" y="76.8">1N4148</text>
<text x="175.3" y="75.8">BTN4</text>
<text x="238.5" y="75.8">R1</text>
<text x="248.8" y="76">U1</text>
<text x="296.7" y="75.6">100nF</text>
<text x="346.7" y="75.6">1N4148</text>
<text x="374.5" y="75.6">Route</text>
<text x="381.1" y="75.6">NB1</text>
<text x="419.2" y="75.6">1k</text>
<text x="435.6" y="75.6">2N7000</text>
<text x="457.3" y="75.6">100k</text>
<text x="238.5" y="80.9">S2</text>
<text x="259.1" y="78.3">Q2</text>
<text x="37.3" y="86.2">SW4</text>
<text x="238.5" y="86">R2</text>
<text x="259.1" y="86">Q3</text>
<text x="349.2" y="86.2">D3</text>
<text x="378.4" y="86.2">K2</text>
<text x="418.4" y="86.2">R13</text>
<text x="438" y="86.2">Q2</text>
<text x="457.8" y="86.2">R17</text>
<text x="33.9" y="95.9">Select</text>
<text x="41" y="95.9">NB3</text>
<text x="106.7" y="92.1">1N4148</text>
<text x="127" y="92.1">1N4148</text>
<text x="147.3" y="92.1">1N4148</text>
<text x="167.7" y="92.1">1N4148</text>
<text x="238.5" y="93.6">S3</text>
<text x="259.1" y="93.6">Q4</text>
<text x="517.6" y="95.9">2k2</text>
<text x="109.1" y="96.4">R3</text>
<text x="129.5" y="96.4">R4</text>
<text x="149.8" y="96.4">R5</text>
<text x="170.1" y="96.4">R6</text>
<text x="238.5" y="98.7">R3</text>
<text x="238.5" y="103.7">S4</text>
<text x="245.8" y="106">CD4043B</text>
<text x="517.5" y="105.2">R22</text>
<text x="238.5" y="108.8">R4</text>
<text x="238.5" y="113.9">EN</text>
<text x="259.1" y="111.4">NC</text>
<text x="33.9" y="116.2">Select</text>
<text x="41" y="116.2">NB4</text>
<text x="109.1" y="115.4">R7</text>
<text x="129.5" y="115.4">R8</text>
<text x="149.8" y="115.4">R9</text>
<text x="169.5" y="115.4">R10</text>
<text x="251.1" y="114.6" transform="rotate(-90 251.1 114.6)">VSS</text>
<text x="346.7" y="116.2">1N4148</text>
<text x="374.5" y="116.2">Route</text>
<text x="381.1" y="116.2">NB2</text>
<text x="419.2" y="116.2">1k</text>
<text x="435.6" y="116.2">2N7000</text>
<text x="457.3" y="116.2">100k</text>
<text x="110.5" y="125.4">RST1</text>
<text x="130.8" y="125.4">RST2</text>
<text x="151.1" y="125.4">RST3</text>
<text x="171.4" y="125.4">RST4</text>
<text x="349.2" y="125.6">D4</text>
<text x="378.4" y="125.6">K3</text>
<text x="418.4" y="125.6">R14</text>
<text x="438" y="125.6">Q3</text>
<text x="457.8" y="125.6">R18</text>
<text x="38.2" y="135.7">J2</text>
<text x="517.6" y="135.2">2k2</text>
<text x="36.6" y="148.2">TIP</text>
<text x="108.1" y="145.4">100k</text>
<text x="128.4" y="145.4">100k</text>
<text x="148.7" y="145.4">100k</text>
<text x="169" y="145.4">100k</text>
<text x="517.5" y="145.9">R23</text>
<text x="36.6" y="150.7">R_S</text>
<text x="36.6" y="153.3">R_S</text>
<text x="346.7" y="155.6">1N4148</text>
<text x="374.5" y="155.6">Route</text>
<text x="381.1" y="155.6">NB3</text>
<text x="419.2" y="155.6">1k</text>
<text x="435.6" y="155.6">2N7000</text>
<text x="457.3" y="155.6">100k</text>
<text x="38.2" y="159.9">J3</text>
<text x="35.3" y="165.7">Mic</text>
<text x="39.6" y="165.7">NB1</text>
<text x="349.2" y="166.2">D5</text>
<text x="378.4" y="166.2">K4</text>
<text x="418.4" y="166.2">R15</text>
<text x="438" y="166.2">Q4</text>
<text x="457.8" y="166.2">R19</text>
<text x="36.6" y="172.3">TIP</text>
<text x="36.6" y="174.9">R_S</text>
<text x="36.6" y="177.4">R_S</text>
<text x="517.6" y="175.9">2k2</text>
<text x="38.2" y="184">J4</text>
<text x="35.3" y="189.9">Mic</text>
<text x="39.6" y="189.9">NB2</text>
<text x="36.6" y="196.4">TIP</text>
<text x="346.7" y="196.2">1N4148</text>
<text x="374.5" y="196.2">Route</text>
<text x="381.1" y="196.2">NB4</text>
<text x="419.2" y="196.2">1k</text>
<text x="435.6" y="196.2">2N7000</text>
<text x="457.3" y="196.2">100k</text>
<text x="36.6" y="199">R_S</text>
<text x="36.6" y="201.5">R_S</text>
<text x="38.2" y="208.1">J5</text>
<text x="198" y="205.6">C5</text>
<text x="217.8" y="205.6">R11</text>
<text x="248.2" y="205.6">D22</text>
<text x="268.6" y="205.6">D23</text>
<text x="288.9" y="205.6">D24</text>
<text x="309.2" y="205.6">D25</text>
<text x="35.3" y="214">Mic</text>
<text x="39.6" y="214">NB3</text>
<text x="36.6" y="220.6">TIP</text>
<text x="36.6" y="223.1">R_S</text>
<text x="36.6" y="225.7">R_S</text>
<text x="35.3" y="238.1">Mic</text>
<text x="38.2" y="237.3">J6</text>
<text x="39.6" y="238.1">NB4</text>
<text x="197" y="235.6">10uF</text>
<text x="217.3" y="235.6">100k</text>
<text x="246.4" y="235.6">1N4148</text>
<text x="266.7" y="235.6">1N4148</text>
<text x="287" y="235.6">1N4148</text>
<text x="307.4" y="235.6">1N4148</text>
<text x="36.6" y="249.8">TIP</text>
<text x="36.6" y="252.3">R_S</text>
<text x="36.6" y="254.9">R_S</text>
<text x="33.3" y="267.3">Headset</text>
<text x="42.1" y="267.3">MIC</text>
<text x="99" y="285.6">R1</text>
<text x="118" y="285.6">R2</text>
<text x="58.5" y="305.9">J1</text>
<text x="63.7" y="305.7">VBUS</text>
<text x="64.9" y="310.7">CC1</text>
<text x="64.9" y="313.3">CC2</text>
<text x="98.5" y="315.6">5k1</text>
<text x="99.1" y="316.1">F1</text>
<text x="117.6" y="315.6">5k1</text>
<text x="197.6" y="316.1">TP1</text>
<text x="217.9" y="316.1">TP2</text>
<text x="65.8" y="323.4">D+</text>
<text x="65.8" y="318.4">D-</text>
<text x="65.8" y="320.9">D-</text>
<text x="65.8" y="326">D+</text>
<text x="118" y="326.2">D1</text>
<text x="138.4" y="326.2">C1</text>
<text x="158.7" y="326.2">C2</text>
<text x="179" y="326.2">C3</text>
<text x="53.2" y="335.9">USB-C</text>
<text x="61" y="335.9">5V SBU2</text>
<text x="63.6" y="333.6">SBU1</text>
<text x="64.5" y="335.9">IN</text>
<text x="52.9" y="336.8" transform="rotate(-90 52.9 336.8)">SHIELD</text>
<text x="60.6" y="336.8" transform="rotate(-90 60.6 336.8)">GND</text>
<text x="96.7" y="345.3">#FLG01</text>
<text x="97" y="346.1">500mA</text>
<text x="115.7" y="345.3">#FLG03</text>
<text x="136.1" y="345.3">#FLG02</text>
<text x="141.1" y="344.3">GND</text>
<text x="197.4" y="346.1">+5V</text>
<text x="217.7" y="346.1">GND</text>
<text x="108.2" y="356.2">P6KE6.8A</text>
<text x="118.4" y="356.2">(TVS</text>
<text x="123.7" y="356.2">5V</text>
<text x="127.2" y="356.2">uni)</text>
<text x="136.7" y="356.2">100nF</text>
<text x="157.6" y="356.2">10uF</text>
<text x="177.9" y="356.2">47uF</text>
<text x="95.5" y="375.3">PWR_FLAG</text>
<text x="114.6" y="375.3">PWR_FLAG</text>
<text x="134.9" y="375.3">PWR_FLAG</text>
</g>
<g font-size="1.8" fill="#0f0f0f">
<text x="114.3" y="30.1">BTN1</text>
<text x="134.6" y="30.1">BTN1</text>
<text x="154.9" y="30.1">BTN1</text>
<text x="175.3" y="30.1">BTN1</text>
<text x="519.4" y="35.2">NCBIAS1</text>
<text x="44.4" y="39">BTN1</text>
<text x="382.3" y="51.7">NCBIAS1</text>
<text x="388.8" y="52.2">HS_MIC</text>
<text x="44.4" y="59.3">BTN2</text>
<text x="354.3" y="59.3">COIL1</text>
<text x="420.4" y="55.5">QO1</text>
<text x="434.3" y="59.3">GATE1</text>
<text x="434.9" y="59.4">2</text>
<text x="442" y="54.3">COIL1</text>
<text x="459.7" y="55.5">GATE1</text>
<text x="420.4" y="63.1">GATE1</text>
<text x="232.4" y="69.5">SET1</text>
<text x="234.2" y="69.6">4</text>
<text x="268" y="69.5">QO1</text>
<text x="374.4" y="66.7" transform="rotate(-90 374.4 66.7)">9</text>
<text x="374.6" y="67">COIL1</text>
<text x="232.4" y="74.6">RST1</text>
<text x="234.2" y="74.7">3</text>
<text x="268" y="77.1">QO2</text>
<text x="519.4" y="75.8">NCBIAS2</text>
<text x="44.4" y="79.7">BTN3</text>
<text x="232.4" y="79.7">SET2</text>
<text x="234.2" y="79.8">6</text>
<text x="232.4" y="84.7">RST2</text>
<text x="234.2" y="84.8">7</text>
<text x="268" y="84.7">QO3</text>
<text x="232.4" y="92.4">SET3</text>
<text x="233.6" y="92.5">12</text>
<text x="268" y="92.4">QO4</text>
<text x="382.3" y="92.4">NCBIAS2</text>
<text x="442" y="94.9">COIL2</text>
<text x="44.4" y="100">BTN4</text>
<text x="232.4" y="97.4">RST3</text>
<text x="233.6" y="97.5">11</text>
<text x="354.3" y="100">COIL2</text>
<text x="420.4" y="96.2">QO2</text>
<text x="434.3" y="100">GATE2</text>
<text x="434.9" y="100.1">2</text>
<text x="459.7" y="96.2">GATE2</text>
<text x="110.5" y="106.3">SET1</text>
<text x="130.8" y="106.3">SET2</text>
<text x="151.1" y="106.3">SET3</text>
<text x="171.4" y="106.3">SET4</text>
<text x="232.4" y="102.5">SET4</text>
<text x="232.4" y="107.6">RST4</text>
<text x="233.6" y="102.6">14</text>
<text x="233.6" y="107.7">15</text>
<text x="374.4" y="107.4" transform="rotate(-90 374.4 107.4)">9</text>
<text x="374.6" y="107.6">COIL2</text>
<text x="420.4" y="103.8">GATE2</text>
<text x="519.4" y="115.2">NCBIAS3</text>
<text x="382.3" y="131.7">NCBIAS3</text>
<text x="420.4" y="135.5">QO3</text>
<text x="442" y="134.3">COIL3</text>
<text x="459.7" y="135.5">GATE3</text>
<text x="354.3" y="139.3">COIL3</text>
<text x="420.4" y="143.2">GATE3</text>
<text x="434.3" y="139.3">GATE3</text>
<text x="434.9" y="139.4">2</text>
<text x="374.4" y="146.8" transform="rotate(-90 374.4 146.8)">9</text>
<text x="374.6" y="147">COIL3</text>
<text x="519.4" y="155.9">NCBIAS4</text>
<text x="382.3" y="172.4">NCBIAS4</text>
<text x="354.3" y="180">COIL4</text>
<text x="420.4" y="176.2">QO4</text>
<text x="434.3" y="180">GATE4</text>
<text x="442" y="174.9">COIL4</text>
<text x="459.7" y="176.2">GATE4</text>
<text x="420.4" y="183.8">GATE4</text>
<text x="434.9" y="180.1">2</text>
<text x="374.4" y="187.4" transform="rotate(-90 374.4 187.4)">9</text>
<text x="374.6" y="187.6">COIL4</text>
<text x="219.7" y="215.6">PORN</text>
<text x="246.4" y="219.4">RST1</text>
<text x="254" y="219.4">PORN</text>
<text x="266.7" y="219.4">RST2</text>
<text x="274.3" y="219.4">PORN</text>
<text x="287" y="219.4">RST3</text>
<text x="294.6" y="219.4">PORN</text>
<text x="307.3" y="219.4">RST4</text>
<text x="315" y="219.4">PORN</text>
<text x="199.4" y="223.2">PORN</text>
<text x="100.3" y="295.6">CC1</text>
<text x="119.4" y="295.6">CC2</text>
<text x="74.9" y="304.5">VBUS</text>
<text x="74.9" y="309.5">CC1</text>
<text x="74.9" y="312.1">CC2</text>
<text x="100.3" y="326">VBUS</text>
</g>
<g font-size="1.8" fill="#a90000">
<text x="34.9" y="41.4">1</text>
<text x="42.5" y="41.4">2</text>
<text x="374.4" y="54" transform="rotate(-90 374.4 54)">2</text>
<text x="382" y="54" transform="rotate(-90 382 54)">1</text>
<text x="387.1" y="54.7" transform="rotate(-90 387.1 54.7)">10</text>
<text x="441.7" y="56.6" transform="rotate(-90 441.7 56.6)">3</text>
<text x="34.9" y="61.7">1</text>
<text x="42.5" y="61.7">2</text>
<text x="249.9" y="63.5" transform="rotate(-90 249.9 63.5)">16</text>
<text x="441.7" y="64.2" transform="rotate(-90 441.7 64.2)">1</text>
<text x="264.7" y="69.6">2</text>
<text x="384.6" y="66.7" transform="rotate(-90 384.6 66.7)">5</text>
<text x="264.7" y="77.2">9</text>
<text x="34.9" y="82">1</text>
<text x="42.5" y="82">2</text>
<text x="264.1" y="84.8">10</text>
<text x="264.7" y="92.5">1</text>
<text x="374.4" y="94.7" transform="rotate(-90 374.4 94.7)">2</text>
<text x="382" y="94.7" transform="rotate(-90 382 94.7)">1</text>
<text x="387.1" y="95.3" transform="rotate(-90 387.1 95.3)">10</text>
<text x="441.7" y="97.2" transform="rotate(-90 441.7 97.2)">3</text>
<text x="34.9" y="102.3">1</text>
<text x="42.5" y="102.3">2</text>
<text x="384.6" y="107.4" transform="rotate(-90 384.6 107.4)">5</text>
<text x="441.7" y="104.8" transform="rotate(-90 441.7 104.8)">1</text>
<text x="264.1" y="110.2">13</text>
<text x="249.9" y="118.8" transform="rotate(-90 249.9 118.8)">8</text>
<text x="374.4" y="134.1" transform="rotate(-90 374.4 134.1)">2</text>
<text x="382" y="134.1" transform="rotate(-90 382 134.1)">1</text>
<text x="387.1" y="134.7" transform="rotate(-90 387.1 134.7)">10</text>
<text x="441.7" y="136.6" transform="rotate(-90 441.7 136.6)">3</text>
<text x="33.6" y="149.6">2</text>
<text x="33.6" y="147.1">3</text>
<text x="384.6" y="146.8" transform="rotate(-90 384.6 146.8)">5</text>
<text x="441.7" y="144.2" transform="rotate(-90 441.7 144.2)">1</text>
<text x="33.6" y="152.1">4</text>
<text x="33.6" y="173.7">2</text>
<text x="33.6" y="171.2">3</text>
<text x="33.6" y="176.3">4</text>
<text x="374.4" y="174.7" transform="rotate(-90 374.4 174.7)">2</text>
<text x="382" y="174.7" transform="rotate(-90 382 174.7)">1</text>
<text x="387.1" y="175.3" transform="rotate(-90 387.1 175.3)">10</text>
<text x="441.7" y="177.2" transform="rotate(-90 441.7 177.2)">3</text>
<text x="441.7" y="184.9" transform="rotate(-90 441.7 184.9)">1</text>
<text x="384.6" y="187.4" transform="rotate(-90 384.6 187.4)">5</text>
<text x="33.6" y="197.9">2</text>
<text x="33.6" y="195.3">3</text>
<text x="33.6" y="200.4">4</text>
<text x="33.6" y="222">2</text>
<text x="33.6" y="219.5">3</text>
<text x="33.6" y="224.5">4</text>
<text x="33.6" y="251.2">2</text>
<text x="33.6" y="248.7">3</text>
<text x="33.6" y="253.7">4</text>
<text x="71.1" y="304.5">A4</text>
<text x="71.1" y="309.6">A5</text>
<text x="71" y="312.2">B5</text>
<text x="71.1" y="317.2">A7</text>
<text x="71" y="319.8">B7</text>
<text x="71.1" y="322.3">A6</text>
<text x="71" y="324.9">B6</text>
<text x="71" y="335">B8</text>
<text x="71.1" y="332.5">A8</text>
<text x="51.8" y="341.7" transform="rotate(-90 51.8 341.7)">S1</text>
<text x="59.4" y="341.6" transform="rotate(-90 59.4 341.6)">A1</text>
</g>
</svg>
